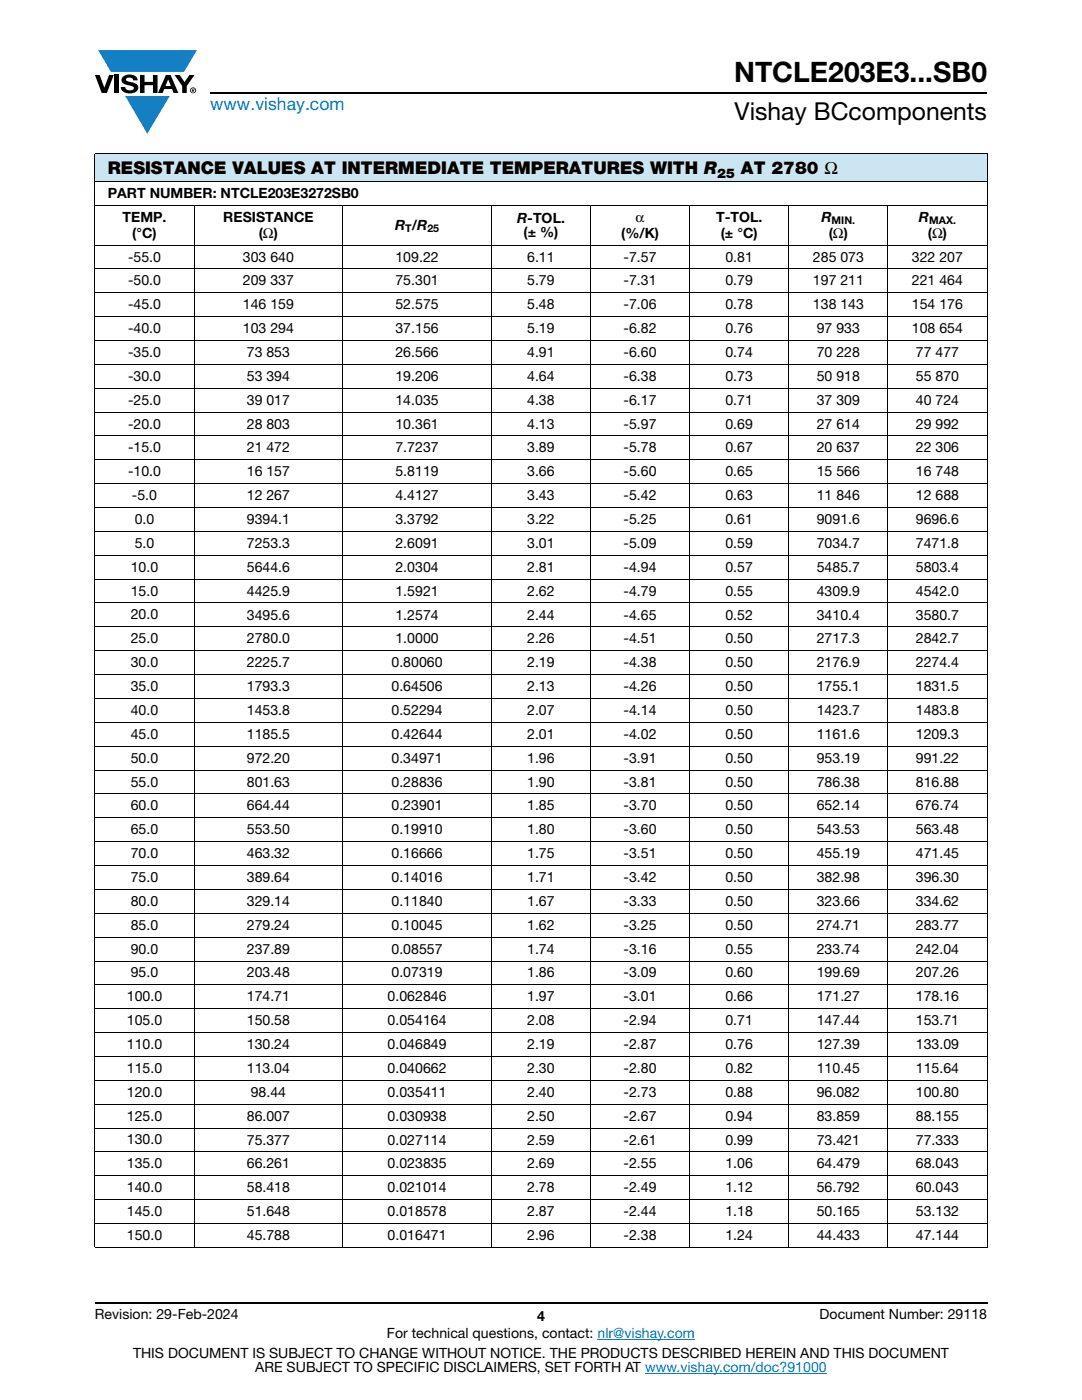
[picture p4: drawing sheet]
<svg xmlns="http://www.w3.org/2000/svg" width="216mm" height="279mm" viewBox="0 0 216 279" stroke-linecap="round" stroke-linejoin="round" font-family="sans-serif">
<g fill="#147fc3">
<path d="M19.6 10h19.7l-2.6 4.3h-1.1h-13.5z"/>
<path d="M25 19.2h8.9l-4.5 7.5z"/>
</g>
<g fill="#000">
<path d="M18.9 15h1l.9 2.5 1-2.5h.9l-1.4 3.6h-1zM22.9 15h.9v3.6h-.9zM24.6 15.3a2.1 2.1 0 0 1 2.8 .3l.1 .4h-.9a.79 .79 0 0 0-.7-.5 .79 .79 0 0 0-.8 .4l.3 .3 1 .2a1.08 1.08 0 0 1 1.2 1 1.08 1.08 0 0 1-1.1 1.2 1.73 1.73 0 0 1-2.4-1.2h.9a.96 .96 0 0 0 .8 .6 .96 .96 0 0 0 .9-.4 1.31 1.31 0 0 0-1.2-.6 1.03 1.03 0 0 1-1.1-.6 1.03 1.03 0 0 1 .2-1.1zM27.9 15h.9v1.3h1.7v-1.3h.9v3.6h-.9v-1.6h-1.7v1.6h-.9zM34.8 15h1.1l.9 1.4 1-1.4h1l-1.5 2.2v1.4h-.9v-1.4z"/>
<path d="M33.6 15.9l.5 1.3h-1.1zM33.1 15l-1.6 3.6h1l.3-.8h1.5l.3 .8h1l-1.6-3.6z"/>
<path d="M38.4 17.8h.2v.2h-.2zM38.3 17.7v.7h.1v-.3l.4 .3-.2-.3 .2-.2-.1-.2z"/>
<path d="M38.1 18a.46 .46 0 0 1 .9 0 .46 .46 0 0 1-.9 0zM37.9 18a.6 .6 0 0 0 1.2 0 .6 .6 0 0 0-1.2 0z"/>
</g>
<path d="M42 18.6h155M18.9 260h178.1" fill="none" stroke="#000" stroke-width=".36"/>
<path d="M119.2 267.3h19.5M128.7 274h36.3" fill="none" stroke="#007ec4" stroke-width=".2"/>
<path d="M18.9 30.7h178.1v5.5h-178.1z" fill="#cce5f3"/>
<g fill="#fff">
<path d="M38.7 48.9h29.7v4.8h-29.7z"/>
<path d="M68.4 48.9h29.7v4.8h-29.7z"/>
<path d="M98.1 48.9h19.7v4.8h-19.7z"/>
<path d="M117.8 48.9h19.8v4.8h-19.8z"/>
<path d="M137.6 48.9h19.8v4.8h-19.8z"/>
<path d="M157.4 48.9h19.8v4.8h-19.8z"/>
<path d="M177.2 48.9h19.8v4.8h-19.8z"/>
<path d="M38.7 53.7h29.7v4.7h-29.7z"/>
<path d="M68.4 53.7h29.7v4.7h-29.7z"/>
<path d="M98.1 53.7h19.7v4.7h-19.7z"/>
<path d="M117.8 53.7h19.8v4.7h-19.8z"/>
<path d="M137.6 53.7h19.8v4.7h-19.8z"/>
<path d="M157.4 53.7h19.8v4.7h-19.8z"/>
<path d="M177.2 53.7h19.8v4.7h-19.8z"/>
<path d="M38.7 58.4h29.7v4.8h-29.7z"/>
<path d="M68.4 58.4h29.7v4.8h-29.7z"/>
<path d="M98.1 58.4h19.7v4.8h-19.7z"/>
<path d="M117.8 58.4h19.8v4.8h-19.8z"/>
<path d="M137.6 58.4h19.8v4.8h-19.8z"/>
<path d="M157.4 58.4h19.8v4.8h-19.8z"/>
<path d="M177.2 58.4h19.8v4.8h-19.8z"/>
<path d="M38.7 63.2h29.7v4.7h-29.7z"/>
<path d="M68.4 63.2h29.7v4.7h-29.7z"/>
<path d="M98.1 63.2h19.7v4.7h-19.7z"/>
<path d="M117.8 63.2h19.8v4.7h-19.8z"/>
<path d="M137.6 63.2h19.8v4.7h-19.8z"/>
<path d="M157.4 63.2h19.8v4.7h-19.8z"/>
<path d="M177.2 63.2h19.8v4.7h-19.8z"/>
<path d="M38.7 67.9h29.7v4.8h-29.7z"/>
<path d="M68.4 67.9h29.7v4.8h-29.7z"/>
<path d="M98.1 67.9h19.7v4.8h-19.7z"/>
<path d="M117.8 67.9h19.8v4.8h-19.8z"/>
<path d="M137.6 67.9h19.8v4.8h-19.8z"/>
<path d="M157.4 67.9h19.8v4.8h-19.8z"/>
<path d="M177.2 67.9h19.8v4.8h-19.8z"/>
<path d="M38.7 72.7h29.7v4.8h-29.7z"/>
<path d="M68.4 72.7h29.7v4.8h-29.7z"/>
<path d="M98.1 72.7h19.7v4.8h-19.7z"/>
<path d="M117.8 72.7h19.8v4.8h-19.8z"/>
<path d="M137.6 72.7h19.8v4.8h-19.8z"/>
<path d="M157.4 72.7h19.8v4.8h-19.8z"/>
<path d="M177.2 72.7h19.8v4.8h-19.8z"/>
<path d="M38.7 77.5h29.7v4.7h-29.7z"/>
<path d="M68.4 77.5h29.7v4.7h-29.7z"/>
<path d="M98.1 77.5h19.7v4.7h-19.7z"/>
<path d="M117.8 77.5h19.8v4.7h-19.8z"/>
<path d="M137.6 77.5h19.8v4.7h-19.8z"/>
<path d="M157.4 77.5h19.8v4.7h-19.8z"/>
<path d="M177.2 77.5h19.8v4.7h-19.8z"/>
<path d="M38.7 82.2h29.7v4.8h-29.7z"/>
<path d="M68.4 82.2h29.7v4.8h-29.7z"/>
<path d="M98.1 82.2h19.7v4.8h-19.7z"/>
<path d="M117.8 82.2h19.8v4.8h-19.8z"/>
<path d="M137.6 82.2h19.8v4.8h-19.8z"/>
<path d="M157.4 82.2h19.8v4.8h-19.8z"/>
<path d="M177.2 82.2h19.8v4.8h-19.8z"/>
<path d="M38.7 87h29.7v4.8h-29.7z"/>
<path d="M68.4 87h29.7v4.8h-29.7z"/>
<path d="M98.1 87h19.7v4.8h-19.7z"/>
<path d="M117.8 87h19.8v4.8h-19.8z"/>
<path d="M137.6 87h19.8v4.8h-19.8z"/>
<path d="M157.4 87h19.8v4.8h-19.8z"/>
<path d="M177.2 87h19.8v4.8h-19.8z"/>
<path d="M38.7 91.8h29.7v4.7h-29.7z"/>
<path d="M68.4 91.8h29.7v4.7h-29.7z"/>
<path d="M98.1 91.8h19.7v4.7h-19.7z"/>
<path d="M117.8 91.8h19.8v4.7h-19.8z"/>
<path d="M137.6 91.8h19.8v4.7h-19.8z"/>
<path d="M157.4 91.8h19.8v4.7h-19.8z"/>
<path d="M177.2 91.8h19.8v4.7h-19.8z"/>
<path d="M38.7 96.5h29.7v4.8h-29.7z"/>
<path d="M68.4 96.5h29.7v4.8h-29.7z"/>
<path d="M98.1 96.5h19.7v4.8h-19.7z"/>
<path d="M117.8 96.5h19.8v4.8h-19.8z"/>
<path d="M137.6 96.5h19.8v4.8h-19.8z"/>
<path d="M157.4 96.5h19.8v4.8h-19.8z"/>
<path d="M177.2 96.5h19.8v4.8h-19.8z"/>
<path d="M38.7 101.3h29.7v4.7h-29.7z"/>
<path d="M68.4 101.3h29.7v4.7h-29.7z"/>
<path d="M98.1 101.3h19.7v4.7h-19.7z"/>
<path d="M117.8 101.3h19.8v4.7h-19.8z"/>
<path d="M137.6 101.3h19.8v4.7h-19.8z"/>
<path d="M157.4 101.3h19.8v4.7h-19.8z"/>
<path d="M177.2 101.3h19.8v4.7h-19.8z"/>
<path d="M38.7 106h29.7v4.8h-29.7z"/>
<path d="M68.4 106h29.7v4.8h-29.7z"/>
<path d="M98.1 106h19.7v4.8h-19.7z"/>
<path d="M117.8 106h19.8v4.8h-19.8z"/>
<path d="M137.6 106h19.8v4.8h-19.8z"/>
<path d="M157.4 106h19.8v4.8h-19.8z"/>
<path d="M177.2 106h19.8v4.8h-19.8z"/>
<path d="M38.7 110.8h29.7v4.8h-29.7z"/>
<path d="M68.4 110.8h29.7v4.8h-29.7z"/>
<path d="M98.1 110.8h19.7v4.8h-19.7z"/>
<path d="M117.8 110.8h19.8v4.8h-19.8z"/>
<path d="M137.6 110.8h19.8v4.8h-19.8z"/>
<path d="M157.4 110.8h19.8v4.8h-19.8z"/>
<path d="M177.2 110.8h19.8v4.8h-19.8z"/>
<path d="M38.7 115.6h29.7v4.7h-29.7z"/>
<path d="M68.4 115.6h29.7v4.7h-29.7z"/>
<path d="M98.1 115.6h19.7v4.7h-19.7z"/>
<path d="M117.8 115.6h19.8v4.7h-19.8z"/>
<path d="M137.6 115.6h19.8v4.7h-19.8z"/>
<path d="M157.4 115.6h19.8v4.7h-19.8z"/>
<path d="M177.2 115.6h19.8v4.7h-19.8z"/>
<path d="M38.7 120.3h29.7v4.8h-29.7z"/>
<path d="M68.4 120.3h29.7v4.8h-29.7z"/>
<path d="M98.1 120.3h19.7v4.8h-19.7z"/>
<path d="M117.8 120.3h19.8v4.8h-19.8z"/>
<path d="M137.6 120.3h19.8v4.8h-19.8z"/>
<path d="M157.4 120.3h19.8v4.8h-19.8z"/>
<path d="M177.2 120.3h19.8v4.8h-19.8z"/>
<path d="M38.7 125.1h29.7v4.8h-29.7z"/>
<path d="M68.4 125.1h29.7v4.8h-29.7z"/>
<path d="M98.1 125.1h19.7v4.8h-19.7z"/>
<path d="M117.8 125.1h19.8v4.8h-19.8z"/>
<path d="M137.6 125.1h19.8v4.8h-19.8z"/>
<path d="M157.4 125.1h19.8v4.8h-19.8z"/>
<path d="M177.2 125.1h19.8v4.8h-19.8z"/>
<path d="M38.7 129.9h29.7v4.7h-29.7z"/>
<path d="M68.4 129.9h29.7v4.7h-29.7z"/>
<path d="M98.1 129.9h19.7v4.7h-19.7z"/>
<path d="M117.8 129.9h19.8v4.7h-19.8z"/>
<path d="M137.6 129.9h19.8v4.7h-19.8z"/>
<path d="M157.4 129.9h19.8v4.7h-19.8z"/>
<path d="M177.2 129.9h19.8v4.7h-19.8z"/>
<path d="M38.7 134.6h29.7v4.8h-29.7z"/>
<path d="M68.4 134.6h29.7v4.8h-29.7z"/>
<path d="M98.1 134.6h19.7v4.8h-19.7z"/>
<path d="M117.8 134.6h19.8v4.8h-19.8z"/>
<path d="M137.6 134.6h19.8v4.8h-19.8z"/>
<path d="M157.4 134.6h19.8v4.8h-19.8z"/>
<path d="M177.2 134.6h19.8v4.8h-19.8z"/>
<path d="M38.7 139.4h29.7v4.7h-29.7z"/>
<path d="M68.4 139.4h29.7v4.7h-29.7z"/>
<path d="M98.1 139.4h19.7v4.7h-19.7z"/>
<path d="M117.8 139.4h19.8v4.7h-19.8z"/>
<path d="M137.6 139.4h19.8v4.7h-19.8z"/>
<path d="M157.4 139.4h19.8v4.7h-19.8z"/>
<path d="M177.2 139.4h19.8v4.7h-19.8z"/>
<path d="M38.7 144.1h29.7v4.8h-29.7z"/>
<path d="M68.4 144.1h29.7v4.8h-29.7z"/>
<path d="M98.1 144.1h19.7v4.8h-19.7z"/>
<path d="M117.8 144.1h19.8v4.8h-19.8z"/>
<path d="M137.6 144.1h19.8v4.8h-19.8z"/>
<path d="M157.4 144.1h19.8v4.8h-19.8z"/>
<path d="M177.2 144.1h19.8v4.8h-19.8z"/>
<path d="M38.7 148.9h29.7v4.8h-29.7z"/>
<path d="M68.4 148.9h29.7v4.8h-29.7z"/>
<path d="M98.1 148.9h19.7v4.8h-19.7z"/>
<path d="M117.8 148.9h19.8v4.8h-19.8z"/>
<path d="M137.6 148.9h19.8v4.8h-19.8z"/>
<path d="M157.4 148.9h19.8v4.8h-19.8z"/>
<path d="M177.2 148.9h19.8v4.8h-19.8z"/>
<path d="M38.7 153.7h29.7v4.8h-29.7z"/>
<path d="M68.4 153.7h29.7v4.8h-29.7z"/>
<path d="M98.1 153.7h19.7v4.8h-19.7z"/>
<path d="M117.8 153.7h19.8v4.8h-19.8z"/>
<path d="M137.6 153.7h19.8v4.8h-19.8z"/>
<path d="M157.4 153.7h19.8v4.8h-19.8z"/>
<path d="M177.2 153.7h19.8v4.8h-19.8z"/>
<path d="M38.7 158.5h29.7v4.7h-29.7z"/>
<path d="M68.4 158.5h29.7v4.7h-29.7z"/>
<path d="M98.1 158.5h19.7v4.7h-19.7z"/>
<path d="M117.8 158.5h19.8v4.7h-19.8z"/>
<path d="M137.6 158.5h19.8v4.7h-19.8z"/>
<path d="M157.4 158.5h19.8v4.7h-19.8z"/>
<path d="M177.2 158.5h19.8v4.7h-19.8z"/>
<path d="M38.7 163.2h29.7v4.8h-29.7z"/>
<path d="M68.4 163.2h29.7v4.8h-29.7z"/>
<path d="M98.1 163.2h19.7v4.8h-19.7z"/>
<path d="M117.8 163.2h19.8v4.8h-19.8z"/>
<path d="M137.6 163.2h19.8v4.8h-19.8z"/>
<path d="M157.4 163.2h19.8v4.8h-19.8z"/>
<path d="M177.2 163.2h19.8v4.8h-19.8z"/>
<path d="M38.7 168h29.7v4.7h-29.7z"/>
<path d="M68.4 168h29.7v4.7h-29.7z"/>
<path d="M98.1 168h19.7v4.7h-19.7z"/>
<path d="M117.8 168h19.8v4.7h-19.8z"/>
<path d="M137.6 168h19.8v4.7h-19.8z"/>
<path d="M157.4 168h19.8v4.7h-19.8z"/>
<path d="M177.2 168h19.8v4.7h-19.8z"/>
<path d="M38.7 172.7h29.7v4.8h-29.7z"/>
<path d="M68.4 172.7h29.7v4.8h-29.7z"/>
<path d="M98.1 172.7h19.7v4.8h-19.7z"/>
<path d="M117.8 172.7h19.8v4.8h-19.8z"/>
<path d="M137.6 172.7h19.8v4.8h-19.8z"/>
<path d="M157.4 172.7h19.8v4.8h-19.8z"/>
<path d="M177.2 172.7h19.8v4.8h-19.8z"/>
<path d="M38.7 177.5h29.7v4.8h-29.7z"/>
<path d="M68.4 177.5h29.7v4.8h-29.7z"/>
<path d="M98.1 177.5h19.7v4.8h-19.7z"/>
<path d="M117.8 177.5h19.8v4.8h-19.8z"/>
<path d="M137.6 177.5h19.8v4.8h-19.8z"/>
<path d="M157.4 177.5h19.8v4.8h-19.8z"/>
<path d="M177.2 177.5h19.8v4.8h-19.8z"/>
<path d="M38.7 182.3h29.7v4.7h-29.7z"/>
<path d="M68.4 182.3h29.7v4.7h-29.7z"/>
<path d="M98.1 182.3h19.7v4.7h-19.7z"/>
<path d="M117.8 182.3h19.8v4.7h-19.8z"/>
<path d="M137.6 182.3h19.8v4.7h-19.8z"/>
<path d="M157.4 182.3h19.8v4.7h-19.8z"/>
<path d="M177.2 182.3h19.8v4.7h-19.8z"/>
<path d="M38.7 187h29.7v4.8h-29.7z"/>
<path d="M68.4 187h29.7v4.8h-29.7z"/>
<path d="M98.1 187h19.7v4.8h-19.7z"/>
<path d="M117.8 187h19.8v4.8h-19.8z"/>
<path d="M137.6 187h19.8v4.8h-19.8z"/>
<path d="M157.4 187h19.8v4.8h-19.8z"/>
<path d="M177.2 187h19.8v4.8h-19.8z"/>
<path d="M38.7 191.8h29.7v4.8h-29.7z"/>
<path d="M68.4 191.8h29.7v4.8h-29.7z"/>
<path d="M98.1 191.8h19.7v4.8h-19.7z"/>
<path d="M117.8 191.8h19.8v4.8h-19.8z"/>
<path d="M137.6 191.8h19.8v4.8h-19.8z"/>
<path d="M157.4 191.8h19.8v4.8h-19.8z"/>
<path d="M177.2 191.8h19.8v4.8h-19.8z"/>
<path d="M38.7 196.6h29.7v4.7h-29.7z"/>
<path d="M68.4 196.6h29.7v4.7h-29.7z"/>
<path d="M98.1 196.6h19.7v4.7h-19.7z"/>
<path d="M117.8 196.6h19.8v4.7h-19.8z"/>
<path d="M137.6 196.6h19.8v4.7h-19.8z"/>
<path d="M157.4 196.6h19.8v4.7h-19.8z"/>
<path d="M177.2 196.6h19.8v4.7h-19.8z"/>
<path d="M38.7 201.3h29.7v4.8h-29.7z"/>
<path d="M68.4 201.3h29.7v4.8h-29.7z"/>
<path d="M98.1 201.3h19.7v4.8h-19.7z"/>
<path d="M117.8 201.3h19.8v4.8h-19.8z"/>
<path d="M137.6 201.3h19.8v4.8h-19.8z"/>
<path d="M157.4 201.3h19.8v4.8h-19.8z"/>
<path d="M177.2 201.3h19.8v4.8h-19.8z"/>
<path d="M38.7 206.1h29.7v4.7h-29.7z"/>
<path d="M68.4 206.1h29.7v4.7h-29.7z"/>
<path d="M98.1 206.1h19.7v4.7h-19.7z"/>
<path d="M117.8 206.1h19.8v4.7h-19.8z"/>
<path d="M137.6 206.1h19.8v4.7h-19.8z"/>
<path d="M157.4 206.1h19.8v4.7h-19.8z"/>
<path d="M177.2 206.1h19.8v4.7h-19.8z"/>
<path d="M38.7 210.8h29.7v4.8h-29.7z"/>
<path d="M68.4 210.8h29.7v4.8h-29.7z"/>
<path d="M98.1 210.8h19.7v4.8h-19.7z"/>
<path d="M117.8 210.8h19.8v4.8h-19.8z"/>
<path d="M137.6 210.8h19.8v4.8h-19.8z"/>
<path d="M157.4 210.8h19.8v4.8h-19.8z"/>
<path d="M177.2 210.8h19.8v4.8h-19.8z"/>
<path d="M38.7 215.6h29.7v4.8h-29.7z"/>
<path d="M68.4 215.6h29.7v4.8h-29.7z"/>
<path d="M98.1 215.6h19.7v4.8h-19.7z"/>
<path d="M117.8 215.6h19.8v4.8h-19.8z"/>
<path d="M137.6 215.6h19.8v4.8h-19.8z"/>
<path d="M157.4 215.6h19.8v4.8h-19.8z"/>
<path d="M177.2 215.6h19.8v4.8h-19.8z"/>
<path d="M38.7 220.4h29.7v4.7h-29.7z"/>
<path d="M68.4 220.4h29.7v4.7h-29.7z"/>
<path d="M98.1 220.4h19.7v4.7h-19.7z"/>
<path d="M117.8 220.4h19.8v4.7h-19.8z"/>
<path d="M137.6 220.4h19.8v4.7h-19.8z"/>
<path d="M157.4 220.4h19.8v4.7h-19.8z"/>
<path d="M177.2 220.4h19.8v4.7h-19.8z"/>
<path d="M38.7 225.1h29.7v4.8h-29.7z"/>
<path d="M68.4 225.1h29.7v4.8h-29.7z"/>
<path d="M98.1 225.1h19.7v4.8h-19.7z"/>
<path d="M117.8 225.1h19.8v4.8h-19.8z"/>
<path d="M137.6 225.1h19.8v4.8h-19.8z"/>
<path d="M157.4 225.1h19.8v4.8h-19.8z"/>
<path d="M177.2 225.1h19.8v4.8h-19.8z"/>
<path d="M38.7 229.9h29.7v4.8h-29.7z"/>
<path d="M68.4 229.9h29.7v4.8h-29.7z"/>
<path d="M98.1 229.9h19.7v4.8h-19.7z"/>
<path d="M117.8 229.9h19.8v4.8h-19.8z"/>
<path d="M137.6 229.9h19.8v4.8h-19.8z"/>
<path d="M157.4 229.9h19.8v4.8h-19.8z"/>
<path d="M177.2 229.9h19.8v4.8h-19.8z"/>
<path d="M38.7 234.7h29.7v4.7h-29.7z"/>
<path d="M68.4 234.7h29.7v4.7h-29.7z"/>
<path d="M98.1 234.7h19.7v4.7h-19.7z"/>
<path d="M117.8 234.7h19.8v4.7h-19.8z"/>
<path d="M137.6 234.7h19.8v4.7h-19.8z"/>
<path d="M157.4 234.7h19.8v4.7h-19.8z"/>
<path d="M177.2 234.7h19.8v4.7h-19.8z"/>
<path d="M38.7 239.4h29.7v4.8h-29.7z"/>
<path d="M68.4 239.4h29.7v4.8h-29.7z"/>
<path d="M98.1 239.4h19.7v4.8h-19.7z"/>
<path d="M117.8 239.4h19.8v4.8h-19.8z"/>
<path d="M137.6 239.4h19.8v4.8h-19.8z"/>
<path d="M157.4 239.4h19.8v4.8h-19.8z"/>
<path d="M177.2 239.4h19.8v4.8h-19.8z"/>
<path d="M38.7 244.2h29.7v4.7h-29.7z"/>
<path d="M68.4 244.2h29.7v4.7h-29.7z"/>
<path d="M98.1 244.2h19.7v4.7h-19.7z"/>
<path d="M117.8 244.2h19.8v4.7h-19.8z"/>
<path d="M137.6 244.2h19.8v4.7h-19.8z"/>
<path d="M157.4 244.2h19.8v4.7h-19.8z"/>
<path d="M177.2 244.2h19.8v4.7h-19.8z"/>
</g>
<g fill="none" stroke="#000" stroke-width=".2">
<path d="M18.9 30.7h178.1M18.9 36.2h178.1M18.9 30.8v218.1M197 30.8v218.1M18.9 41h178.1M18.9 48.9h178.1M18.9 53.7h178.1M18.9 58.4h178.1M38.7 40.9v208.1M68.4 40.9v208.1M98.1 40.9v208.1M117.8 40.9v208.1"/>
<path d="M137.6 40.9v208.1M157.4 40.9v208.1M177.2 40.9v208.1M18.9 63.2h178.1M18.9 67.9h178.1M18.9 72.7h178.1M18.9 77.5h178.1M18.9 82.2h178.1M18.9 87h178.1M18.9 91.8h178.1M18.9 96.5h178.1M18.9 101.3h178.1"/>
<path d="M18.9 106h178.1M18.9 110.8h178.1M18.9 115.6h178.1M18.9 120.3h178.1M18.9 125.1h178.1M18.9 129.9h178.1M18.9 134.6h178.1M18.9 139.4h178.1M18.9 144.1h178.1M18.9 148.9h178.1M18.9 153.7h178.1M18.9 158.5h178.1"/>
<path d="M18.9 163.2h178.1M18.9 168h178.1M18.9 172.7h178.1M18.9 177.5h178.1M18.9 182.3h178.1M18.9 187h178.1M18.9 191.8h178.1M18.9 196.6h178.1M18.9 201.3h178.1M18.9 206.1h178.1M18.9 210.8h178.1M18.9 215.6h178.1"/>
<path d="M18.9 220.4h178.1M18.9 225.1h178.1M18.9 229.9h178.1M18.9 234.7h178.1M18.9 239.4h178.1M18.9 244.2h178.1M18.9 248.9h178.1"/>
</g>
<text font-size="5.6" x="146.5" y="16.4">NTCLE203E3...SB0</text>
<text font-size="4.9" x="146.6" y="24">Vishay BCcomponents</text>
<text font-size="3.5" fill="#007ec4" x="42" y="21.9">www.vishay.com</text>
<g font-size="3.5">
<text x="21.5" y="34.8">RESISTANCE VALUES AT INTERMEDIATE TEMPERATURES WITH R</text>
<text x="147.8" y="34.8">AT 2780 Ω</text>
</g>
<g font-size="2.8">
<text x="21.5" y="39.5">PART NUMBER: NTCLE203E3272SB0</text>
<text x="24.4" y="44.3">TEMP.</text>
<text x="26.4" y="47.4">(°C)</text>
<text x="44.6" y="44.3">RESISTANCE</text>
<text x="51.6" y="47.4">(Ω)</text>
<text x="78.8" y="45.8">R /R</text>
<text x="103.2" y="44.4">R-TOL.</text>
<text x="104.5" y="47.3">(± %)</text>
<text x="124" y="47.4">(%/K)</text>
<text x="126.8" y="44.3">α</text>
<text x="142.9" y="44.3">T-TOL.</text>
<text x="143.8" y="47.4">(± °C)</text>
<text x="163.9" y="44.3">R</text>
<text x="165.4" y="47.4">(Ω)</text>
<text x="183.4" y="44.3">R</text>
<text x="185.1" y="47.4">(Ω)</text>
<text x="25.5" y="52.2">-55.0</text>
<text x="48.5" y="52.2">303 640</text>
<text x="78.9" y="52.2">109.22</text>
<text x="105.2" y="52.2">6.11</text>
<text x="124.4" y="52.2">-7.57</text>
<text x="144.8" y="52.2">0.81</text>
<text x="162.2" y="52.2">285 073</text>
<text x="182" y="52.2">322 207</text>
<text x="25.5" y="57">-50.0</text>
<text x="48.5" y="57">209 337</text>
<text x="78.9" y="57">75.301</text>
<text x="105.2" y="57">5.79</text>
<text x="124.4" y="57">-7.31</text>
<text x="144.8" y="57">0.79</text>
<text x="162.2" y="57">197 211</text>
<text x="182" y="57">221 464</text>
<text x="25.5" y="61.7">-45.0</text>
<text x="48.5" y="61.7">146 159</text>
<text x="78.9" y="61.7">52.575</text>
<text x="105.2" y="61.7">5.48</text>
<text x="124.4" y="61.7">-7.06</text>
<text x="144.8" y="61.7">0.78</text>
<text x="162.2" y="61.7">138 143</text>
<text x="182" y="61.7">154 176</text>
<text x="25.5" y="66.5">-40.0</text>
<text x="25.5" y="71.2">-35.0</text>
<text x="48.5" y="66.5">103 294</text>
<text x="49.3" y="71.2">73 853</text>
<text x="78.9" y="66.5">37.156</text>
<text x="78.9" y="71.2">26.566</text>
<text x="105.2" y="66.5">5.19</text>
<text x="105.2" y="71.2">4.91</text>
<text x="124.4" y="66.5">-6.82</text>
<text x="124.4" y="71.2">-6.60</text>
<text x="144.8" y="66.5">0.76</text>
<text x="144.8" y="71.2">0.74</text>
<text x="163" y="66.5">97 933</text>
<text x="163" y="71.2">70 228</text>
<text x="182" y="66.5">108 654</text>
<text x="182.8" y="71.2">77 477</text>
<text x="25.5" y="76">-30.0</text>
<text x="49.3" y="76">53 394</text>
<text x="78.9" y="76">19.206</text>
<text x="105.2" y="76">4.64</text>
<text x="124.4" y="76">-6.38</text>
<text x="144.8" y="76">0.73</text>
<text x="163" y="76">50 918</text>
<text x="182.8" y="76">55 870</text>
<text x="25.5" y="80.8">-25.0</text>
<text x="49.3" y="80.8">39 017</text>
<text x="78.9" y="80.8">14.035</text>
<text x="105.2" y="80.8">4.38</text>
<text x="124.4" y="80.8">-6.17</text>
<text x="144.8" y="80.8">0.71</text>
<text x="163" y="80.8">37 309</text>
<text x="182.8" y="80.8">40 724</text>
<text x="25.5" y="85.5">-20.0</text>
<text x="49.3" y="85.5">28 803</text>
<text x="78.9" y="85.5">10.361</text>
<text x="105.2" y="85.5">4.13</text>
<text x="124.4" y="85.5">-5.97</text>
<text x="144.8" y="85.5">0.69</text>
<text x="163" y="85.5">27 614</text>
<text x="182.8" y="85.5">29 992</text>
<text x="25.5" y="90.3">-15.0</text>
<text x="25.5" y="95.1">-10.0</text>
<text x="49.3" y="90.3">21 472</text>
<text x="49.3" y="95.1">16 157</text>
<text x="78.9" y="90.3">7.7237</text>
<text x="78.9" y="95.1">5.8119</text>
<text x="105.2" y="90.3">3.89</text>
<text x="105.2" y="95.1">3.66</text>
<text x="124.4" y="90.3">-5.78</text>
<text x="124.4" y="95.1">-5.60</text>
<text x="144.8" y="90.3">0.67</text>
<text x="144.8" y="95.1">0.65</text>
<text x="163" y="90.3">20 637</text>
<text x="163" y="95.1">15 566</text>
<text x="182.8" y="90.3">22 306</text>
<text x="182.8" y="95.1">16 748</text>
<text x="26.3" y="99.8">-5.0</text>
<text x="49.3" y="99.8">12 267</text>
<text x="78.9" y="99.8">4.4127</text>
<text x="105.2" y="99.8">3.43</text>
<text x="124.4" y="99.8">-5.42</text>
<text x="144.8" y="99.8">0.63</text>
<text x="163" y="99.8">11 846</text>
<text x="182.8" y="99.8">12 688</text>
<text x="26.9" y="104.6">0.0</text>
<text x="49.3" y="104.6">9394.1</text>
<text x="78.9" y="104.6">3.3792</text>
<text x="105.2" y="104.6">3.22</text>
<text x="124.4" y="104.6">-5.25</text>
<text x="144.8" y="104.6">0.61</text>
<text x="163" y="104.6">9091.6</text>
<text x="182.8" y="104.6">9696.6</text>
<text x="26.9" y="109.3">5.0</text>
<text x="49.3" y="109.3">7253.3</text>
<text x="78.9" y="109.3">2.6091</text>
<text x="105.2" y="109.3">3.01</text>
<text x="124.4" y="109.3">-5.09</text>
<text x="144.8" y="109.3">0.59</text>
<text x="163" y="109.3">7034.7</text>
<text x="182.8" y="109.3">7471.8</text>
<text x="26.1" y="114.1">10.0</text>
<text x="26.1" y="118.9">15.0</text>
<text x="49.3" y="114.1">5644.6</text>
<text x="49.3" y="118.9">4425.9</text>
<text x="78.9" y="114.1">2.0304</text>
<text x="78.9" y="118.9">1.5921</text>
<text x="105.2" y="114.1">2.81</text>
<text x="105.2" y="118.9">2.62</text>
<text x="124.4" y="114.1">-4.94</text>
<text x="124.4" y="118.9">-4.79</text>
<text x="144.8" y="114.1">0.57</text>
<text x="144.8" y="118.9">0.55</text>
<text x="163" y="114.1">5485.7</text>
<text x="163" y="118.9">4309.9</text>
<text x="182.8" y="114.1">5803.4</text>
<text x="182.8" y="118.9">4542.0</text>
<text x="26.1" y="123.6">20.0</text>
<text x="49.3" y="123.6">3495.6</text>
<text x="78.9" y="123.6">1.2574</text>
<text x="105.2" y="123.6">2.44</text>
<text x="124.4" y="123.6">-4.65</text>
<text x="144.8" y="123.6">0.52</text>
<text x="163" y="123.6">3410.4</text>
<text x="182.8" y="123.6">3580.7</text>
<text x="26.1" y="128.4">25.0</text>
<text x="49.3" y="128.4">2780.0</text>
<text x="78.9" y="128.4">1.0000</text>
<text x="105.2" y="128.4">2.26</text>
<text x="124.4" y="128.4">-4.51</text>
<text x="144.8" y="128.4">0.50</text>
<text x="163" y="128.4">2717.3</text>
<text x="182.8" y="128.4">2842.7</text>
<text x="26.1" y="133.2">30.0</text>
<text x="26.1" y="137.9">35.0</text>
<text x="49.3" y="133.2">2225.7</text>
<text x="49.3" y="137.9">1793.3</text>
<text x="78.1" y="133.2">0.80060</text>
<text x="78.1" y="137.9">0.64506</text>
<text x="105.2" y="133.2">2.19</text>
<text x="105.2" y="137.9">2.13</text>
<text x="124.4" y="133.2">-4.38</text>
<text x="124.4" y="137.9">-4.26</text>
<text x="144.8" y="133.2">0.50</text>
<text x="144.8" y="137.9">0.50</text>
<text x="163" y="133.2">2176.9</text>
<text x="163" y="137.9">1755.1</text>
<text x="182.8" y="133.2">2274.4</text>
<text x="182.8" y="137.9">1831.5</text>
<text x="26.1" y="142.7">40.0</text>
<text x="49.3" y="142.7">1453.8</text>
<text x="78.1" y="142.7">0.52294</text>
<text x="105.2" y="142.7">2.07</text>
<text x="124.4" y="142.7">-4.14</text>
<text x="144.8" y="142.7">0.50</text>
<text x="163" y="142.7">1423.7</text>
<text x="182.8" y="142.7">1483.8</text>
<text x="26.1" y="147.4">45.0</text>
<text x="49.3" y="147.4">1185.5</text>
<text x="78.1" y="147.4">0.42644</text>
<text x="105.2" y="147.4">2.01</text>
<text x="124.4" y="147.4">-4.02</text>
<text x="144.8" y="147.4">0.50</text>
<text x="163" y="147.4">1161.6</text>
<text x="182.8" y="147.4">1209.3</text>
<text x="26.1" y="152.2">50.0</text>
<text x="49.3" y="152.2">972.20</text>
<text x="78.1" y="152.2">0.34971</text>
<text x="105.2" y="152.2">1.96</text>
<text x="124.4" y="152.2">-3.91</text>
<text x="144.8" y="152.2">0.50</text>
<text x="163" y="152.2">953.19</text>
<text x="182.8" y="152.2">991.22</text>
<text x="26.1" y="157">55.0</text>
<text x="26.1" y="161.7">60.0</text>
<text x="49.3" y="157">801.63</text>
<text x="49.3" y="161.7">664.44</text>
<text x="78.1" y="157">0.28836</text>
<text x="78.1" y="161.7">0.23901</text>
<text x="105.2" y="157">1.90</text>
<text x="105.2" y="161.7">1.85</text>
<text x="124.4" y="157">-3.81</text>
<text x="124.4" y="161.7">-3.70</text>
<text x="144.8" y="157">0.50</text>
<text x="144.8" y="161.7">0.50</text>
<text x="163" y="157">786.38</text>
<text x="163" y="161.7">652.14</text>
<text x="182.8" y="157">816.88</text>
<text x="182.8" y="161.7">676.74</text>
<text x="26.1" y="166.5">65.0</text>
<text x="49.3" y="166.5">553.50</text>
<text x="78.1" y="166.5">0.19910</text>
<text x="105.2" y="166.5">1.80</text>
<text x="124.4" y="166.5">-3.60</text>
<text x="144.8" y="166.5">0.50</text>
<text x="163" y="166.5">543.53</text>
<text x="182.8" y="166.5">563.48</text>
<text x="26.1" y="171.3">70.0</text>
<text x="49.3" y="171.3">463.32</text>
<text x="78.1" y="171.3">0.16666</text>
<text x="105.2" y="171.3">1.75</text>
<text x="124.4" y="171.3">-3.51</text>
<text x="144.8" y="171.3">0.50</text>
<text x="163" y="171.3">455.19</text>
<text x="182.8" y="171.3">471.45</text>
<text x="26.1" y="176">75.0</text>
<text x="49.3" y="176">389.64</text>
<text x="78.1" y="176">0.14016</text>
<text x="105.2" y="176">1.71</text>
<text x="124.4" y="176">-3.42</text>
<text x="144.8" y="176">0.50</text>
<text x="163" y="176">382.98</text>
<text x="182.8" y="176">396.30</text>
<text x="26.1" y="180.8">80.0</text>
<text x="26.1" y="185.5">85.0</text>
<text x="49.3" y="180.8">329.14</text>
<text x="49.3" y="185.5">279.24</text>
<text x="78.1" y="180.8">0.11840</text>
<text x="78.1" y="185.5">0.10045</text>
<text x="105.2" y="180.8">1.67</text>
<text x="105.2" y="185.5">1.62</text>
<text x="124.4" y="180.8">-3.33</text>
<text x="124.4" y="185.5">-3.25</text>
<text x="144.8" y="180.8">0.50</text>
<text x="144.8" y="185.5">0.50</text>
<text x="163" y="180.8">323.66</text>
<text x="163" y="185.5">274.71</text>
<text x="182.8" y="180.8">334.62</text>
<text x="182.8" y="185.5">283.77</text>
<text x="26.1" y="190.3">90.0</text>
<text x="49.3" y="190.3">237.89</text>
<text x="78.1" y="190.3">0.08557</text>
<text x="105.2" y="190.3">1.74</text>
<text x="124.4" y="190.3">-3.16</text>
<text x="144.8" y="190.3">0.55</text>
<text x="163" y="190.3">233.74</text>
<text x="182.8" y="190.3">242.04</text>
<text x="26.1" y="195.1">95.0</text>
<text x="49.3" y="195.1">203.48</text>
<text x="78.1" y="195.1">0.07319</text>
<text x="105.2" y="195.1">1.86</text>
<text x="124.4" y="195.1">-3.09</text>
<text x="144.8" y="195.1">0.60</text>
<text x="163" y="195.1">199.69</text>
<text x="182.8" y="195.1">207.26</text>
<text x="25.3" y="199.8">100.0</text>
<text x="49.3" y="199.8">174.71</text>
<text x="77.3" y="199.8">0.062846</text>
<text x="105.2" y="199.8">1.97</text>
<text x="124.4" y="199.8">-3.01</text>
<text x="144.8" y="199.8">0.66</text>
<text x="163" y="199.8">171.27</text>
<text x="182.8" y="199.8">178.16</text>
<text x="25.3" y="204.6">105.0</text>
<text x="25.3" y="209.4">110.0</text>
<text x="49.3" y="204.6">150.58</text>
<text x="49.3" y="209.4">130.24</text>
<text x="77.3" y="204.6">0.054164</text>
<text x="77.3" y="209.4">0.046849</text>
<text x="105.2" y="204.6">2.08</text>
<text x="105.2" y="209.4">2.19</text>
<text x="124.4" y="204.6">-2.94</text>
<text x="124.4" y="209.4">-2.87</text>
<text x="144.8" y="204.6">0.71</text>
<text x="144.8" y="209.4">0.76</text>
<text x="163" y="204.6">147.44</text>
<text x="163" y="209.4">127.39</text>
<text x="182.8" y="204.6">153.71</text>
<text x="182.8" y="209.4">133.09</text>
<text x="25.3" y="214.1">115.0</text>
<text x="49.3" y="214.1">113.04</text>
<text x="77.3" y="214.1">0.040662</text>
<text x="105.2" y="214.1">2.30</text>
<text x="124.4" y="214.1">-2.80</text>
<text x="144.8" y="214.1">0.82</text>
<text x="163" y="214.1">110.45</text>
<text x="182.8" y="214.1">115.64</text>
<text x="25.3" y="218.9">120.0</text>
<text x="50" y="218.9">98.44</text>
<text x="77.3" y="218.9">0.035411</text>
<text x="105.2" y="218.9">2.40</text>
<text x="124.4" y="218.9">-2.73</text>
<text x="144.8" y="218.9">0.88</text>
<text x="163" y="218.9">96.082</text>
<text x="182.8" y="218.9">100.80</text>
<text x="25.3" y="223.6">125.0</text>
<text x="49.3" y="223.6">86.007</text>
<text x="77.3" y="223.6">0.030938</text>
<text x="105.2" y="223.6">2.50</text>
<text x="124.4" y="223.6">-2.67</text>
<text x="144.8" y="223.6">0.94</text>
<text x="163" y="223.6">83.859</text>
<text x="182.8" y="223.6">88.155</text>
<text x="25.3" y="228.4">130.0</text>
<text x="25.3" y="233.2">135.0</text>
<text x="49.3" y="228.4">75.377</text>
<text x="49.3" y="233.2">66.261</text>
<text x="77.3" y="228.4">0.027114</text>
<text x="77.3" y="233.2">0.023835</text>
<text x="105.2" y="228.4">2.59</text>
<text x="105.2" y="233.2">2.69</text>
<text x="124.4" y="228.4">-2.61</text>
<text x="124.4" y="233.2">-2.55</text>
<text x="144.8" y="228.4">0.99</text>
<text x="144.8" y="233.2">1.06</text>
<text x="163" y="228.4">73.421</text>
<text x="163" y="233.2">64.479</text>
<text x="182.8" y="228.4">77.333</text>
<text x="182.8" y="233.2">68.043</text>
<text x="25.3" y="237.9">140.0</text>
<text x="49.3" y="237.9">58.418</text>
<text x="77.3" y="237.9">0.021014</text>
<text x="105.2" y="237.9">2.78</text>
<text x="124.4" y="237.9">-2.49</text>
<text x="144.8" y="237.9">1.12</text>
<text x="163" y="237.9">56.792</text>
<text x="182.8" y="237.9">60.043</text>
<text x="25.3" y="242.7">145.0</text>
<text x="49.3" y="242.7">51.648</text>
<text x="77.3" y="242.7">0.018578</text>
<text x="105.2" y="242.7">2.87</text>
<text x="124.4" y="242.7">-2.44</text>
<text x="144.8" y="242.7">1.18</text>
<text x="163" y="242.7">50.165</text>
<text x="182.8" y="242.7">53.132</text>
<text x="25.3" y="247.5">150.0</text>
<text x="49.3" y="247.5">45.788</text>
<text x="77.3" y="247.5">0.016471</text>
<text x="105.2" y="247.5">2.96</text>
<text x="124.4" y="247.5">-2.38</text>
<text x="144.8" y="247.5">1.24</text>
<text x="163" y="247.5">44.433</text>
<text x="182.8" y="247.5">47.144</text>
<text x="18.9" y="263.3">Revision: 29-Feb-2024</text>
<text x="107.2" y="263.6">4</text>
<text x="163.6" y="263.3">Document Number: 29118</text>
<text x="77.2" y="267.1">For technical questions, contact: nlr@vishay.com</text>
<text x="26.5" y="271">THIS DOCUMENT IS SUBJECT TO CHANGE WITHOUT NOTICE. THE PRODUCTS DESCRIBED HEREIN AND THIS DOCUMENT</text>
<text x="50.9" y="273.8">ARE SUBJECT TO SPECIFIC DISCLAIMERS, SET FORTH AT www.vishay.com/doc?91000</text>
</g>
<text font-size="2.6" x="143.1" y="35.5">25</text>
<g font-size="2.1">
<text x="80.9" y="46.4">T</text>
<text x="85.3" y="46.4">25</text>
<text x="165.9" y="44.8">MIN.</text>
<text x="185.4" y="44.8">MAX.</text>
</g>
</svg>
